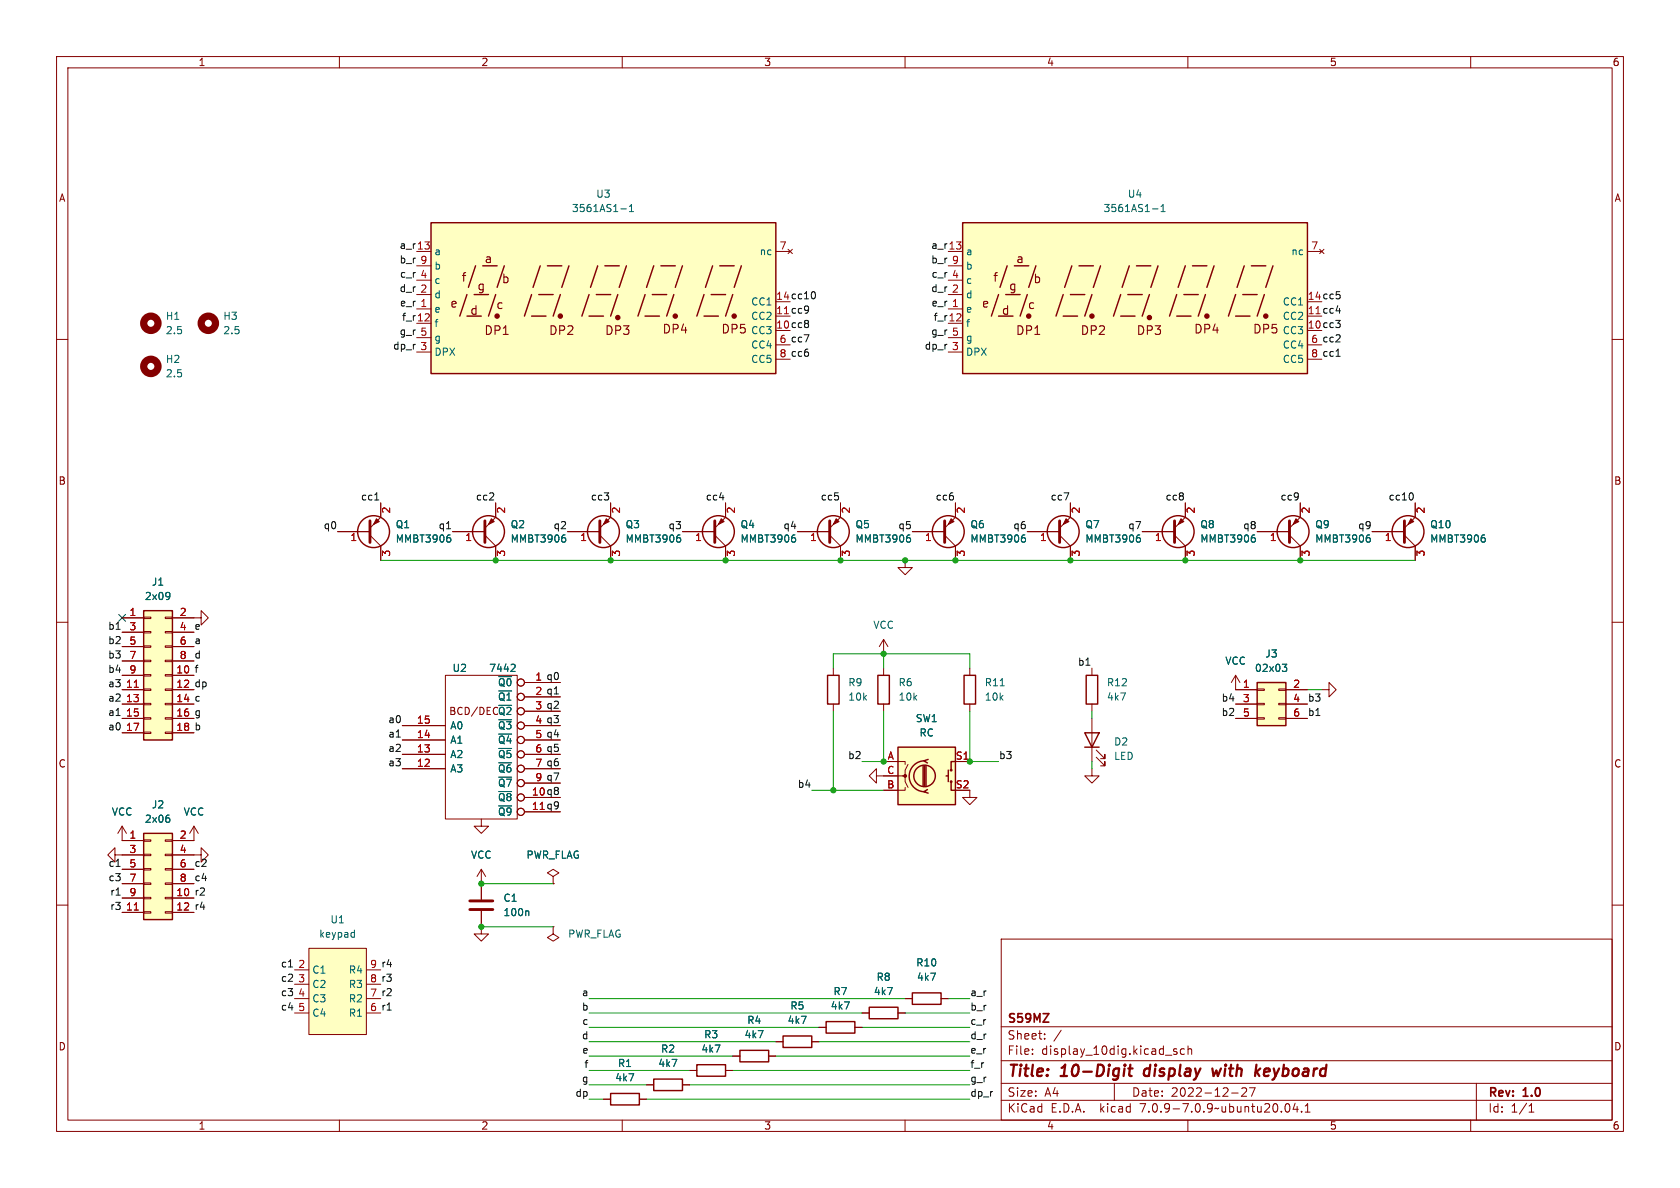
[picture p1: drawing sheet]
<svg xmlns="http://www.w3.org/2000/svg" width="297mm" height="210mm" viewBox="0 0 297 210" stroke-linecap="round" stroke-linejoin="round" font-family="sans-serif">
<g fill="none" stroke="#840000" stroke-width=".18">
<path d="M10 10h277v190h-277zM12 12h273v186h-273zM60 10v2M110 10v2M160 10v2M210 10v2M260 10v2M10 60h2M73.7 54.6h2.5M73.7 57.2h2.5M73.7 44.5h2.5M73.7 52.1h2.5"/>
<path d="M73.7 49.5h2.5M73.7 59.7h2.5M73.7 47h2.5M137.2 44.5h2.5M139.3 44.1l.8 .7M140.1 44.1l-.8 .7M167.6 54.6h2.6M167.6 57.2h2.6M167.6 44.5h2.6M167.6 52.1h2.6M167.6 49.5h2.6M167.6 59.7h2.6"/>
<path d="M167.6 47h2.6M231.1 44.5h2.6M233.3 44.1l.8 .7M234.1 44.1l-.8 .7M285 60h2M73.7 62.2h2.5M137.2 61h2.5M137.2 63.5h2.5M167.6 62.2h2.6M231.1 61h2.6M231.1 63.5h2.6M59.7 94h5.7"/>
<path d="M65.4 94.6l1.9 1.9v2.6M67.3 88.9v2.5l-1.9 1.9M80 94h5.7M85.7 94.6l1.9 1.9v2.6M87.6 88.9v2.5l-1.9 1.9M100.3 94h5.7M106 94.6l1.9 1.9v2.6M107.9 88.9v2.5l-1.9 1.9M120.6 94h5.8M126.4 94.6l1.9 1.9v2.6M128.3 88.9v2.5l-1.9 1.9M141 94h5.7"/>
<path d="M146.7 94.6l1.9 1.9v2.6M148.6 88.9v2.5l-1.9 1.9M160 99.1v1.2h1.3l-1.3 1.3-1.3-1.3h1.3M161.3 94h5.7M167 94.6l1.9 1.9v2.6M168.9 88.9v2.5l-1.9 1.9M181.6 94h5.7M187.3 94.6l1.9 1.9v2.6M189.2 88.9v2.5l-1.9 1.9M201.9 94h5.7M207.6 94.6l1.9 1.9v2.6M209.5 88.9v2.5l-1.9 1.9"/>
<path d="M222.2 94h5.8M228 94.6l1.9 1.9v2.6M229.9 88.9v2.5l-1.9 1.9M242.6 94h5.7M248.3 94.6l1.9 1.9v2.6M250.2 88.9v2.5l-1.9 1.9M10 110h2M21.6 109.2h3.8M21.6 119.4h3.8M21.6 111.8h3.8M21.6 114.3h3.8M21.6 116.8h3.8"/>
<path d="M25.4 119.3h1.3v.2h-1.3zM25.4 116.7h1.3v.3h-1.3zM25.4 114.2h1.3v.2h-1.3zM25.4 111.6h1.3v.3h-1.3zM25.4 109.1h1.3v.2h-1.3zM29.2 119.3h1.3v.2h-1.3zM29.2 116.7h1.3v.3h-1.3zM29.2 114.2h1.3v.2h-1.3zM29.2 111.6h1.3v.3h-1.3zM29.2 109.1h1.3v.2h-1.3zM30.5 109.2h5.1v-1.2l1.2 1.2-1.2 1.3v-1.3M30.5 119.4h3.8"/>
<path d="M30.5 111.8h3.8M30.5 114.3h3.8M30.5 116.8h3.8M78.7 119.4h12.7v25.4h-12.7zM147.3 118.1v1.3M156.2 113v2.6M156.2 118.1v1.3M156.2 113l-.8 1.3M156.2 113l.8 1.3M171.4 118.1v1.3M193 118.1v1.3M218.4 119.4v2.5h3.8"/>
<path d="M218.4 119.4l-.7 1.3M218.4 119.4l.8 1.3M285 110h2M21.6 121.9h3.8M21.6 124.5h3.8M21.6 127h3.8M21.6 129.5h3.8M25.4 129.4h1.3v.3h-1.3zM25.4 126.9h1.3v.2h-1.3zM25.4 124.3h1.3v.3h-1.3zM25.4 121.8h1.3v.2h-1.3zM29.2 129.4h1.3v.3h-1.3z"/>
<path d="M29.2 126.9h1.3v.2h-1.3zM29.2 124.3h1.3v.3h-1.3zM29.2 121.8h1.3v.2h-1.3zM30.5 121.9h3.8M30.5 124.5h3.8M30.5 127h3.8M30.5 129.5h3.8M71.1 135.9h7.6M71.1 133.4h7.6M71.1 130.8h7.6M71.1 128.3h7.6M92.7 120.7h6.4"/>
<path d="M92.7 135.9h6.4M92.7 133.4h6.4M92.7 130.8h6.4M92.7 128.3h6.4M92.7 123.2h6.4M92.7 125.7h6.4M92.7 138.4h6.4M147.3 124.5v1.2M154.9 137.2v-1.3l-1.2 1.3 1.2 1.2v-1.2h5.1v1l.5 1M156.2 134.6h3.8v.5M156.2 124.5v1.2M160 139.2v.5h-3.8"/>
<path d="M160.5 135.1l-.5 1v1.1h-.5M168.9 134.6h2.5M171.4 139.7v1.3h1.3l-1.3 1.2-1.2-1.2h1.2M171.4 124.5v1.2M193 135.9v1.3h1.3l-1.3 1.2-1.2-1.2h1.2M193 124.5v1.2M193 127v7.6M193.8 133.9l1.5 1.5v-.8v.8h-.7M193.8 132.6l1.5 1.5v-.7v.7h-.7M218.4 124.5h3.8M218.4 127h3.8M222.2 126.9h1.3v.2h-1.3z"/>
<path d="M222.2 124.3h1.3v.3h-1.3zM222.2 121.8h1.3v.2h-1.3zM226.1 126.9h1.2v.2h-1.2zM226.1 124.3h1.2v.3h-1.2zM226.1 121.8h1.2v.2h-1.2zM227.3 121.9h3.8M227.3 124.5h3.8M227.3 127h3.8M233.7 121.9h1.2v-1.2l1.3 1.2-1.3 1.3v-1.3M10 160h2M20.3 151.1v1.3l-1.3-1.3 1.3-1.2v1.2h5.1M21.6 146.1v2.5h3.8"/>
<path d="M21.6 158.8h3.8M21.6 153.7h3.8M21.6 156.2h3.8M21.6 146.1l-.8 1.2M21.6 146.1l.8 1.2M25.4 158.6h1.3v.3h-1.3zM25.4 156.1h1.3v.2h-1.3zM25.4 153.5h1.3v.3h-1.3zM25.4 151h1.3v.3h-1.3zM25.4 148.5h1.3v.2h-1.3zM29.2 158.6h1.3v.3h-1.3zM29.2 156.1h1.3v.2h-1.3z"/>
<path d="M29.2 153.5h1.3v.3h-1.3zM29.2 151h1.3v.3h-1.3zM29.2 148.5h1.3v.2h-1.3zM30.5 151.1h5.1v-1.2l1.2 1.2-1.2 1.3v-1.3M30.5 158.8h3.8M30.5 153.7h3.8M30.5 156.2h3.8M34.3 146.1v2.5h-3.8M34.3 146.1l-.8 1.2M34.3 146.1l.8 1.2M85.1 144.8v1.3h1.3l-1.3 1.2-1.3-1.2h1.3M85.1 153.7v5.3"/>
<path d="M85.1 153.7l-.8 1.2M85.1 153.7l.8 1.2M92.7 141h6.4M92.7 143.5h6.4M97.8 154.9l1-.6-1-.6-1 .6 1 .6v1.3M97.8 156.2h.1M285 160h2M21.6 161.3h3.8M25.4 161.2h1.3v.2h-1.3zM29.2 161.2h1.3v.2h-1.3zM30.5 161.3h3.8M52.1 176.5h2.5"/>
<path d="M52.1 179.1h2.5M52.1 171.5h2.5M52.1 174h2.5M54.6 167.6h10.2v15.3h-10.2zM64.8 176.5h2.5M64.8 179.1h2.5M64.8 171.5h2.5M64.8 174h2.5M85.1 161v4.1h1.3l-1.3 1.3-1.3-1.3h1.3M97.8 163.8v1.3l1 .6-1 .7-1-.7 1-.6M97.8 163.8h.1M152.4 179.1h1.3"/>
<path d="M158.7 179.1h1.3M160 176.5h1.3M166.4 176.5h1.2M177 166h108v32h-108zM60 198v2M106.7 194.3h1.2M110 198v2M113 194.3h1.3M114.3 191.8h1.3M120.6 191.8h1.3M121.9 189.2h1.3M128.3 189.2h1.2"/>
<path d="M129.5 186.7h1.3M135.9 186.7h1.3M137.2 184.2h1.2M143.5 184.2h1.3M144.8 181.6h1.2M151.1 181.6h1.3M160 198v2M177 194.5h108M177 191.5h108M177 187.5h108M177 181.5h108M182.5 186.3v.1"/>
<path d="M182.5 185.5v.1M184.7 183.6v.1M184.7 182.8v.1M187.6 182.1l-1.3 2M197 191.5v3M208 185.5l-.3-.1-.2 .2v.2l.5 .2v.3h-.5M209.4 185.5l-.4-.1-.3 .3v.4l.1 .2h.6M210 198v2M210 185.5l.2-.1 .4 .1 .1 .9M210 184.9v1.5M217.7 193.2h1.2M219.5 192.4l.6-.1 .2 .1 .1 .3-.9 1.1h.9"/>
<path d="M220.9 192.3h1l-.7 1.5M227.3 195.2l.2-.1a.81 .81 0 0 1 .6 .6 .81 .81 0 0 1-.3 .8l-.1 .1a.81 .81 0 0 1-.4-1.4zM229 195l-.4 1.1h.9M229.3 195.6v1M230.1 196.5v.1M230.7 196.6h.9M230.7 195.5l.5-.4v1.5M260 198v2M261 191.5v6.5M270.3 196.6h.9M270.3 195.5l.4-.4v1.5"/>
</g>
<path d="M199.5 188.9h.7M199.8 188.2l-.2 1.7 .1 .2 .4 .1M202.4 189.1l-.2 .7 .3 .4M214.3 188.9l.2 1.3 .5-.9 .3 .9 .5-1.3M222.2 189.4l.4 .8M222.8 188.9l-.9 .7M223.6 189l-.2 .9 .3 .3M224.5 189.4l-1 .1" fill="none" stroke="#840000" stroke-width=".4"/>
<g fill="none" stroke="#840000" stroke-width=".25">
<path d="M76.2 39.4h61v26.6h-61zM170.2 39.4h60.9v26.6h-60.9zM82.5 55.9h2.6M82.5 52.1l-1.2 3.8M83.8 52.1h2.6M84.1 47l-1.3 3.8M85.3 47h2.6M87.6 52.1l-1.2 3.8M89.2 47l-1.3 3.8M94 55.9h2.5M94 52.1l-1.3 3.8M95.2 52.1h2.6"/>
<path d="M95.5 47l-1.3 3.8M96.8 47h2.5M99.1 52.1l-1.3 3.8M100.6 47l-1.3 3.8M104.1 55.9h2.6M104.1 52.1l-1.2 3.8M105.4 52.1h2.5M105.7 47l-1.3 3.8M106.9 47h2.6M109.2 52.1l-1.3 3.8M110.7 47l-1.2 3.8M114 55.9h2.6"/>
<path d="M114 52.1l-1.2 3.8M115.3 52.1h2.6M115.6 47l-1.3 3.8M116.8 47h2.6M119.1 52.1l-1.2 3.8M120.6 47l-1.2 3.8M124.5 55.9h2.5M124.5 52.1l-1.3 3.8M125.7 52.1h2.6M126 47l-1.3 3.8M127.3 47h2.5M129.5 52.1l-1.2 3.8"/>
<path d="M131.1 47l-1.3 3.8M176.5 52.1l-1.2 3.8M176.5 55.9h2.6M177.8 52.1h2.5M178.1 47l-1.3 3.8M179.3 47h2.6M181.6 52.1l-1.3 3.8M183.1 47l-1.2 3.8M188 55.9h2.5M188 52.1l-1.3 3.8M189.2 52.1h2.6M189.5 47l-1.3 3.8"/>
<path d="M190.8 47h2.5M193 52.1l-1.2 3.8M194.6 47l-1.3 3.8M198.1 55.9h2.6M198.1 52.1l-1.3 3.8M199.4 52.1h2.5M199.6 47l-1.2 3.8M200.9 47h2.6M203.2 52.1l-1.3 3.8M204.7 47l-1.2 3.8M208 55.9h2.6M208 52.1l-1.2 3.8"/>
<path d="M209.3 52.1h2.5M209.5 47l-1.2 3.8M210.8 47h2.6M213.1 52.1l-1.3 3.8M214.6 47l-1.2 3.8M218.4 55.9h2.6M218.4 52.1l-1.2 3.8M219.7 52.1h2.5M220 47l-1.3 3.8M221.2 47h2.6M223.5 52.1l-1.3 3.8M225 47l-1.2 3.8"/>
<path d="M25.4 108h5.1v22.8h-5.1zM146.3 119.4h2v5.1h-2zM155.2 119.4h2v5.1h-2zM170.4 119.4h2.1v5.1h-2.1zM192 119.4h2.1v5.1h-2.1zM158.7 132.1h10.2v10.1h-10.2zM163.2 135.4v3.5M163.4 134.5a2.73 2.73 0 0 0-2.7 2.7 2.73 2.73 0 0 0 2.7 2.8M163.4 135.4v3.5M163.7 135.4v3.5M164 139.6l-.7 .4 .8 .2M164.1 134.2l-.8 .3 .7 .4"/>
<path d="M167.3 137.2h.3M167.6 136.1v2.1M168.1 138.2v1.5h.8M168.9 134.6h-.8v1.5M191.8 129.5h2.5l-1.3 2.6zM191.8 132.1h2.5M222.2 120.7h5.1v7.6h-5.1zM25.4 147.3h5.1v15.3h-5.1zM153.7 178.1h5v2h-5zM161.3 175.5h5.1v2h-5.1zM107.9 193.3h5.1v2h-5.1zM115.6 190.8h5v2h-5z"/>
<path d="M123.2 188.2h5.1v2h-5.1zM130.8 185.7h5.1v2h-5.1zM138.4 183.1h5.1v2.1h-5.1zM146 180.6h5.1v2h-5.1z"/>
<circle cx="66" cy="94" r="2.82"/>
<circle cx="86.4" cy="94" r="2.82"/>
<circle cx="106.7" cy="94" r="2.82"/>
<circle cx="127" cy="94" r="2.82"/>
<circle cx="147.3" cy="94" r="2.82"/>
<circle cx="167.6" cy="94" r="2.82"/>
<circle cx="188" cy="94" r="2.82"/>
<circle cx="208.3" cy="94" r="2.82"/>
<circle cx="228.6" cy="94" r="2.82"/>
<circle cx="248.9" cy="94" r="2.82"/>
<circle cx="163.4" cy="137.2" r="1.9"/>
<circle cx="168.1" cy="136.1" r=".13"/>
<circle cx="168.1" cy="138.2" r=".13"/>
</g>
<path d="M65.4 92.1v3.8M85.7 92.1v3.8M106 92.1v3.8M126.4 92.1v3.8M146.7 92.1v3.8M167 92.1v3.8M187.3 92.1v3.8M207.6 92.1v3.8M228 92.1v3.8M248.3 92.1v3.8M83.1 159.3h4M83.1 160.8h4" fill="none" stroke="#840000" stroke-width=".51"/>
<g fill="#840000" stroke="#840000" stroke-width=".18">
<path d="M86.9 91.7l.5 .5-1 .5z"/>
<path d="M168.1 91.7l.6 .5-1.1 .5z"/>
<path d="M147.8 91.7l.5 .5-1 .5z"/>
<path d="M208.8 91.7l.5 .5-1 .5z"/>
<path d="M229.1 91.7l.5 .5-1 .5z"/>
<path d="M249.4 91.7l.5 .5-1 .5z"/>
<path d="M66.5 91.7l.6 .5-1.1 .5z"/>
<path d="M188.5 91.7l.5 .5-1 .5z"/>
<path d="M127.5 91.7l.5 .5-1 .5z"/>
<path d="M107.2 91.7l.5 .5-1 .5z"/>
<circle cx="160" cy="137.2" r=".25"/>
</g>
<g fill="none" stroke="#006464" stroke-width=".18">
<path d="M109.8 36.9h.9M111.3 37.4h.7M111.3 36.5l.3-.4v1.3M203.7 36.9h1M205.3 37.4h.7M205.3 36.5l.3-.4v1.3M79.5 95l.2 .3v.3l-.2 .2M99.8 95l.2 .3v.3l-.2 .2M120.1 95l.2 .3v.3l-.2 .2M140.4 95l.3 .3v.3l-.3 .2M160.7 95l.3 .3v.3l-.3 .2M181.1 95l.2 .3v.3l-.2 .2"/>
<path d="M201.4 95l.2 .3v.3l-.2 .2M221.7 95l.2 .3v.3l-.2 .2M242 95l.3 .3v.3l-.3 .2M262.2 94.6h.3M262.3 95l.3 .3v.3l-.3 .2M29.8 104.7l.2 .1a1.07 1.07 0 0 1-.2 1.1M30 105.3l-.2 .2M90.8 117.4l.3 .3-.1 .3-.7 .7h.8M226.7 117.4h.8l-.4 .5 .3 .1 .1 .4-.3 .3h-.3M176.8 121.2h.7M29.7 144.1h.2M29.8 144.6l.2 .2v.3l-.2 .3"/>
<path d="M62.5 164.8l.2 .1M62.7 164.4v1.3M62.7 165.6l-.2 .1M93.3 161l.2 .2v.7"/>
</g>
<g fill="#ffffc2" stroke="#ffffc2" stroke-width=".18">
<path d="M170.2 39.4h60.9v26.6h-60.9z"/>
<path d="M25.4 108h5.1v22.8h-5.1z"/>
<path d="M25.4 147.3h5.1v15.3h-5.1z"/>
<path d="M158.7 132.1h10.2v10.1h-10.2z"/>
<path d="M76.2 39.4h61v26.6h-61z"/>
<path d="M54.6 167.6h10.2v15.3h-10.2z"/>
<path d="M222.2 120.7h5.1v7.6h-5.1z"/>
</g>
<g fill="#840000" stroke="#840000" stroke-width=".25">
<circle cx="181.9" cy="55.9" r=".36"/>
<circle cx="193" cy="55.9" r=".36"/>
<circle cx="203.2" cy="56.1" r=".36"/>
<circle cx="213.4" cy="55.9" r=".36"/>
<circle cx="223.8" cy="55.9" r=".36"/>
<circle cx="87.9" cy="55.9" r=".36"/>
<circle cx="99.1" cy="55.9" r=".36"/>
<circle cx="109.2" cy="56.1" r=".36"/>
<circle cx="119.4" cy="55.9" r=".36"/>
<circle cx="129.8" cy="55.9" r=".36"/>
</g>
<path d="M23.7 121.5h.8M23.7 160.9h.8" fill="none" stroke="#a90000" stroke-width=".18"/>
<g fill="none" stroke="#840000" stroke-width="1.3">
<circle cx="26.7" cy="57.1" r="1.27"/>
<circle cx="36.8" cy="57.1" r="1.27"/>
<circle cx="26.7" cy="64.8" r="1.27"/>
</g>
<path d="M144 51.6l.2 .4-.2 .8M236.2 63h.7M66.2 88.4h.8M249.7 87.2l.1 .4-.1 .7M20.5 153.2h.7M20.5 158.2h.7M51 170.9h.7M68.4 178.6h.8" fill="none" stroke="#0f0f0f" stroke-width=".18"/>
<g fill="none" stroke="#009600" stroke-width=".18">
<path d="M67.3 99.1h182.9M147.3 118.1v-2.5h24.1v2.5M156.2 115.6v2.5M143.5 139.7h12.7M147.3 125.7v14M156.2 125.7v8.9h-3.8M171.4 125.7v8.9h5.1M193 125.7v1.3M193 134.6v1.3M231.1 121.9h2.6M85.1 156.2h12.7M85.1 163.8h12.7"/>
<path d="M104.1 179.1h48.3M104.1 176.5h55.9M160 179.1h11.4M167.6 176.5h3.8M104.1 189.2h17.8M104.1 191.8h10.2M104.1 181.6h40.7M104.1 194.3h2.6M104.1 186.7h25.4M104.1 184.2h33.1M114.3 194.3h57.1M121.9 191.8h49.5"/>
<path d="M129.5 189.2h41.9M137.2 186.7h34.2M144.8 184.2h26.6M152.4 181.6h19"/>
</g>
<path d="M21 108.6l1.2 1.2M22.2 108.6l-1.2 1.2" fill="none" stroke="#000084" stroke-width=".18"/>
<g fill="#009600" stroke="#009600" stroke-width=".18">
<circle cx="85.1" cy="156.2" r=".46"/>
<circle cx="85.1" cy="163.8" r=".46"/>
<circle cx="148.6" cy="99.1" r=".46"/>
<circle cx="128.3" cy="99.1" r=".46"/>
<circle cx="160" cy="99.1" r=".46"/>
<circle cx="156.2" cy="115.6" r=".46"/>
<circle cx="168.9" cy="99.1" r=".46"/>
<circle cx="189.2" cy="99.1" r=".46"/>
<circle cx="147.3" cy="139.7" r=".46"/>
<circle cx="156.2" cy="134.6" r=".46"/>
<circle cx="171.4" cy="134.6" r=".46"/>
<circle cx="107.9" cy="99.1" r=".46"/>
<circle cx="87.6" cy="99.1" r=".46"/>
<circle cx="209.5" cy="99.1" r=".46"/>
<circle cx="229.9" cy="99.1" r=".46"/>
</g>
<g font-size="2.8" fill="#840000">
<text x="178" y="190.9">Title:</text>
<text x="187.7" y="190.9">10-Digit</text>
<text x="203.1" y="190.9">display</text>
<text x="216" y="190.9">with</text>
<text x="224.3" y="190.9">keyboard</text>
</g>
<g font-size="2.1" fill="#840000">
<text x="85.5" y="46.8">a</text>
<text x="179.5" y="46.8">a</text>
<text x="81.5" y="50.1">f</text>
<text x="84.3" y="51.6">g</text>
<text x="88.6" y="50.3">b</text>
<text x="175.5" y="50.1">f</text>
<text x="178.2" y="51.6">g</text>
<text x="182.6" y="50.3">b</text>
<text x="79.5" y="54.6">e</text>
<text x="83" y="55.9">d</text>
<text x="85.5" y="59.5">DP1</text>
<text x="87.6" y="54.9">c</text>
<text x="96.9" y="59.5">DP2</text>
<text x="106.8" y="59.5">DP3</text>
<text x="117" y="59.2">DP4</text>
<text x="127.4" y="59.2">DP5</text>
<text x="173.5" y="54.6">e</text>
<text x="177" y="55.9">d</text>
<text x="179.5" y="59.5">DP1</text>
<text x="181.6" y="54.9">c</text>
<text x="190.9" y="59.5">DP2</text>
<text x="200.8" y="59.5">DP3</text>
<text x="211" y="59.2">DP4</text>
<text x="221.4" y="59.2">DP5</text>
<text x="178" y="184">Sheet:</text>
<text x="178" y="181.2">S59MZ</text>
<text x="178" y="186.7">File:</text>
<text x="184.1" y="186.7">display_10dig.kicad_sch</text>
<text x="178" y="196.9">KiCad</text>
<text x="178" y="194.1">Size:</text>
<text x="184.7" y="194.1">A4</text>
<text x="185.7" y="196.9">E.D.A.</text>
<text x="194.6" y="196.9">kicad</text>
<text x="200" y="194.1">Date:</text>
<text x="201.8" y="196.9">7.0.9-7.0.9~ubuntu20.04.1</text>
<text x="207" y="194.1">2022-12-27</text>
<text x="263" y="194.3">Rev:</text>
<text x="263" y="196.9">Id:</text>
<text x="267.1" y="196.9">1/1</text>
<text x="269.4" y="194.3">1.0</text>
</g>
<g font-size="1.8" fill="#840000">
<text x="35" y="11.9">1</text>
<text x="85" y="11.9">2</text>
<text x="135" y="11.9">3</text>
<text x="185" y="11.9">4</text>
<text x="235" y="11.9">5</text>
<text x="285" y="11.9">6</text>
<text x="10.3" y="35.9">A</text>
<text x="285.3" y="35.9">A</text>
<text x="10.3" y="85.9">B</text>
<text x="285.3" y="85.9">B</text>
<text x="79.3" y="126.6">BCD/DEC ~{Q2}</text>
<text x="10.3" y="135.9">C</text>
<text x="285.3" y="135.9">C</text>
<text x="10.3" y="185.9">D</text>
<text x="285.3" y="185.9">D</text>
<text x="35" y="199.9">1</text>
<text x="85" y="199.9">2</text>
<text x="135" y="199.9">3</text>
<text x="185" y="199.9">4</text>
<text x="235" y="199.9">5</text>
<text x="285" y="199.9">6</text>
</g>
<g font-size="1.8" fill="#006464">
<text x="105.3" y="35.2">U3</text>
<text x="199.3" y="35.2">U4</text>
<text x="101" y="37.7">3561AS1-1</text>
<text x="195" y="37.7">3561AS1-1</text>
<text x="76.7" y="45.3">a</text>
<text x="76.7" y="47.9">b</text>
<text x="134.2" y="45.3">nc</text>
<text x="170.7" y="45.3">a</text>
<text x="170.7" y="47.9">b</text>
<text x="228.2" y="45.3">nc</text>
<text x="76.7" y="52.9">d</text>
<text x="76.7" y="50.4">c</text>
<text x="170.7" y="52.9">d</text>
<text x="170.7" y="50.4">c</text>
<text x="29.2" y="56.7">H1</text>
<text x="29.2" y="59.3">2.5</text>
<text x="39.4" y="56.7">H3</text>
<text x="39.4" y="59.3">2.5</text>
<text x="76.7" y="55.5">e</text>
<text x="76.7" y="58">f</text>
<text x="132.7" y="59.3">CC3</text>
<text x="132.7" y="56.7">CC2</text>
<text x="132.7" y="54.2">CC1</text>
<text x="170.7" y="55.5">e</text>
<text x="170.7" y="58">f</text>
<text x="226.7" y="59.3">CC3</text>
<text x="226.7" y="56.7">CC2</text>
<text x="226.7" y="54.2">CC1</text>
<text x="29.2" y="64.4">H2</text>
<text x="76.7" y="63.1">DPX</text>
<text x="76.7" y="60.6">g</text>
<text x="132.7" y="61.8">CC4</text>
<text x="132.7" y="64.4">CC5</text>
<text x="170.7" y="63.1">DPX</text>
<text x="170.7" y="60.6">g</text>
<text x="226.7" y="61.8">CC4</text>
<text x="226.7" y="64.4">CC5</text>
<text x="29.2" y="66.9">2.5</text>
<text x="69.9" y="93.6">Q1</text>
<text x="77.4" y="93.6">q1</text>
<text x="90.2" y="93.6">Q2</text>
<text x="97.8" y="93.6">q2</text>
<text x="110.5" y="93.6">Q3</text>
<text x="118.1" y="93.6">q3</text>
<text x="130.8" y="93.6">Q4</text>
<text x="138.4" y="93.6">q4</text>
<text x="151.1" y="93.6">Q5</text>
<text x="158.7" y="93.6">q5</text>
<text x="171.5" y="93.6">Q6</text>
<text x="179" y="93.6">q6</text>
<text x="191.8" y="93.6">Q7</text>
<text x="199.4" y="93.6">q7</text>
<text x="212.1" y="93.6">Q8</text>
<text x="219.7" y="93.6">q8</text>
<text x="232.4" y="93.6">Q9</text>
<text x="240" y="93.6">q9</text>
<text x="252.7" y="93.6">Q10</text>
<text x="69.9" y="96.1">MMBT3906</text>
<text x="90.2" y="96.1">MMBT3906</text>
<text x="110.5" y="96.1">MMBT3906</text>
<text x="130.8" y="96.1">MMBT3906</text>
<text x="151.1" y="96.1">MMBT3906</text>
<text x="171.5" y="96.1">MMBT3906</text>
<text x="191.8" y="96.1">MMBT3906</text>
<text x="212.1" y="96.1">MMBT3906</text>
<text x="232.4" y="96.1">MMBT3906</text>
<text x="252.7" y="96.1">MMBT3906</text>
<text x="25.5" y="106.3">2x09</text>
<text x="26.7" y="103.7">J1</text>
<text x="154.3" y="111.4">VCC</text>
<text x="79.9" y="119">U2</text>
<text x="86.4" y="119">7442</text>
<text x="216.5" y="117.7">VCC</text>
<text x="221.8" y="119">02x03</text>
<text x="223.6" y="116.4">J3</text>
<text x="87.9" y="121.5">~{Q0}</text>
<text x="87.9" y="124.1">~{Q1}</text>
<text x="149.9" y="121.5">R9</text>
<text x="149.9" y="124.1">10k</text>
<text x="158.8" y="121.5">R6</text>
<text x="158.8" y="124.1">10k</text>
<text x="174" y="124.1">10k</text>
<text x="174" y="121.5">R11</text>
<text x="195.6" y="124.1">4k7</text>
<text x="195.6" y="121.5">R12</text>
<text x="79.5" y="131.7">A1</text>
<text x="79.5" y="129.1">A0</text>
<text x="87.9" y="129.1">~{Q3}</text>
<text x="87.9" y="131.7">~{Q4}</text>
<text x="87.9" y="126.6">~{Q2}</text>
<text x="161.8" y="127.9">SW1</text>
<text x="162.5" y="130.4">RC</text>
<text x="196.9" y="132">D2</text>
<text x="79.5" y="136.8">A3</text>
<text x="79.5" y="134.2">A2</text>
<text x="87.9" y="134.2">~{Q5}</text>
<text x="87.9" y="136.8">~{Q6}</text>
<text x="196.9" y="134.5">LED</text>
<text x="26.7" y="143.1">J2</text>
<text x="87.9" y="141.8">~{Q8}</text>
<text x="87.9" y="139.3">~{Q7}</text>
<text x="19.7" y="144.4">VCC</text>
<text x="25.5" y="145.6">2x06</text>
<text x="32.4" y="144.4">VCC</text>
<text x="87.9" y="144.4">~{Q9}</text>
<text x="83.2" y="152">VCC</text>
<text x="93" y="152">PWR_FLAG</text>
<text x="88.9" y="159.6">C1</text>
<text x="56.3" y="166">keypad</text>
<text x="58.3" y="163.4">U1</text>
<text x="88.9" y="162.2">100n</text>
<text x="100.3" y="166">PWR_FLAG</text>
<text x="55.1" y="172.3">C1</text>
<text x="61.6" y="172.3">R4</text>
<text x="154.9" y="173.6">R8</text>
<text x="161.9" y="171">R10</text>
<text x="162" y="173.6">4k7</text>
<text x="55.1" y="174.9">C2</text>
<text x="55.1" y="177.4">C3</text>
<text x="55.1" y="179.9">C4</text>
<text x="61.6" y="179.9">R1</text>
<text x="61.6" y="177.4">R2</text>
<text x="61.6" y="174.9">R3</text>
<text x="139.6" y="178.7">R5</text>
<text x="146.8" y="178.7">4k7</text>
<text x="147.2" y="176.1">R7</text>
<text x="154.4" y="176.1">4k7</text>
<text x="124.4" y="183.7">R3</text>
<text x="131.5" y="183.7">4k7</text>
<text x="132" y="181.2">R4</text>
<text x="139.1" y="181.2">4k7</text>
<text x="108.7" y="191.4">4k7</text>
<text x="109.1" y="188.8">R1</text>
<text x="116.3" y="188.8">4k7</text>
<text x="116.8" y="186.3">R2</text>
<text x="123.9" y="186.3">4k7</text>
</g>
<g font-size="1.8" fill="#0f0f0f">
<text x="70.6" y="44.1">a_r 13</text>
<text x="70.6" y="46.6">b_r 9</text>
<text x="164.5" y="44.1">a_r 13</text>
<text x="164.5" y="46.6">b_r 9</text>
<text x="70.6" y="51.7">d_r 2</text>
<text x="70.6" y="49.2">c_r 4</text>
<text x="137.1" y="53.1">14 cc10</text>
<text x="164.5" y="51.7">d_r 2</text>
<text x="164.6" y="49.2">c_r 4</text>
<text x="231.1" y="53.1">14 cc5</text>
<text x="70.6" y="59.3">g_r 5</text>
<text x="70.6" y="54.3">e_r 1</text>
<text x="71" y="56.8">f_r 12</text>
<text x="137.1" y="58.2">10 cc8</text>
<text x="137.1" y="55.6">11 cc9</text>
<text x="164.5" y="59.3">g_r 5</text>
<text x="164.6" y="54.3">e_r 1</text>
<text x="165" y="56.8">f_r 12</text>
<text x="231.1" y="58.2">10 cc3</text>
<text x="231.1" y="55.6">11 cc4</text>
<text x="69.4" y="61.9">dp_r</text>
<text x="137.7" y="60.7">6 cc7</text>
<text x="137.7" y="63.2">8 cc6</text>
<text x="163.4" y="61.9">dp_r</text>
<text x="231.7" y="60.7">6 cc2</text>
<text x="231.7" y="63.2">8 cc1</text>
<text x="63.7" y="88.6">cc1</text>
<text x="84" y="88.6">cc2</text>
<text x="104.4" y="88.6">cc3</text>
<text x="124.7" y="88.6">cc4</text>
<text x="145" y="88.6">cc5</text>
<text x="165.3" y="88.6">cc6</text>
<text x="185.6" y="88.6">cc7</text>
<text x="206" y="88.6">cc8</text>
<text x="226.3" y="88.6">cc9</text>
<text x="245.4" y="88.6">cc10</text>
<text x="57.1" y="93.6">q0</text>
<text x="19" y="114">b2</text>
<text x="19" y="111.4">b1</text>
<text x="34.3" y="114">a</text>
<text x="34.3" y="111.4">e</text>
<text x="19" y="119">b4</text>
<text x="19" y="116.5">b3</text>
<text x="34.3" y="116.5">d</text>
<text x="34.3" y="119">f</text>
<text x="190.5" y="117.8">b1</text>
<text x="19" y="121.6">a3</text>
<text x="19" y="124.1">a2</text>
<text x="34.3" y="124.1">c</text>
<text x="34.3" y="121.6">dp</text>
<text x="94.5" y="120.4">1 q0</text>
<text x="94.5" y="122.9">2 q1</text>
<text x="94.5" y="125.5">3 q2</text>
<text x="215.9" y="124.1">b4</text>
<text x="231.1" y="124.1">b3</text>
<text x="19" y="126.7">a1</text>
<text x="19" y="129.2">a0</text>
<text x="34.3" y="126.7">g</text>
<text x="34.3" y="129.2">b</text>
<text x="68.6" y="127.9">a0</text>
<text x="68.6" y="130.5">a1</text>
<text x="94.5" y="128">4 q3</text>
<text x="94.5" y="130.6">5 q4</text>
<text x="215.9" y="126.7">b2</text>
<text x="231.1" y="126.7">b1</text>
<text x="68.6" y="133">a2</text>
<text x="68.6" y="135.5">a3</text>
<text x="94.5" y="133.1">6 q5</text>
<text x="94.5" y="135.6">7 q6</text>
<text x="149.8" y="134.3">b2</text>
<text x="176.5" y="134.3">b3</text>
<text x="93.9" y="140.7">10 q8</text>
<text x="94.5" y="138.2">9 q7</text>
<text x="140.9" y="139.4">b4</text>
<text x="19.1" y="153.3">c1</text>
<text x="19.1" y="155.9">c3</text>
<text x="34.3" y="153.3">c2</text>
<text x="34.3" y="155.9">c4</text>
<text x="19.4" y="160.9">r3</text>
<text x="19.4" y="158.4">r1</text>
<text x="34.3" y="160.9">r4</text>
<text x="34.3" y="158.4">r2</text>
<text x="49.6" y="173.6">c2</text>
<text x="49.6" y="171.1">c1</text>
<text x="65.3" y="173.7">8 r3</text>
<text x="65.3" y="171.2">9 r4</text>
<text x="49.6" y="176.2">c3</text>
<text x="49.6" y="178.7">c4</text>
<text x="65.3" y="178.8">6 r1</text>
<text x="65.3" y="176.3">7 r2</text>
<text x="102.8" y="178.7">b</text>
<text x="102.8" y="176.2">a</text>
<text x="171.4" y="176.2">a_r</text>
<text x="171.4" y="178.7">b_r</text>
<text x="102.8" y="183.8">d</text>
<text x="102.8" y="181.3">c</text>
<text x="171.4" y="183.8">d_r</text>
<text x="171.4" y="181.3">c_r</text>
<text x="102.8" y="191.4">g</text>
<text x="102.8" y="186.3">e</text>
<text x="103.2" y="188.9">f</text>
<text x="171.4" y="191.4">g_r</text>
<text x="171.4" y="188.9">f_r</text>
<text x="171.4" y="186.3">e_r</text>
<text x="101.6" y="194">dp</text>
<text x="171.4" y="194">dp_r</text>
</g>
<g font-size="1.8" fill="#a90000">
<text x="137.7" y="44.2">7</text>
<text x="231.7" y="44.2">7</text>
<text x="74.2" y="62">3</text>
<text x="168.2" y="62">3</text>
<text x="61.8" y="96">1</text>
<text x="69.3" y="90.9" transform="rotate(-90 69.3 90.9)">2</text>
<text x="82.2" y="96">1</text>
<text x="89.6" y="90.9" transform="rotate(-90 89.6 90.9)">2</text>
<text x="102.5" y="96">1</text>
<text x="109.9" y="90.9" transform="rotate(-90 109.9 90.9)">2</text>
<text x="122.8" y="96">1</text>
<text x="130.3" y="90.9" transform="rotate(-90 130.3 90.9)">2</text>
<text x="143.1" y="96">1</text>
<text x="150.6" y="90.9" transform="rotate(-90 150.6 90.9)">2</text>
<text x="163.4" y="96">1</text>
<text x="170.9" y="90.9" transform="rotate(-90 170.9 90.9)">2</text>
<text x="183.8" y="96">1</text>
<text x="191.2" y="90.9" transform="rotate(-90 191.2 90.9)">2</text>
<text x="204.1" y="96">1</text>
<text x="211.5" y="90.9" transform="rotate(-90 211.5 90.9)">2</text>
<text x="224.4" y="96">1</text>
<text x="231.9" y="90.9" transform="rotate(-90 231.9 90.9)">2</text>
<text x="244.7" y="96">1</text>
<text x="252.2" y="90.9" transform="rotate(-90 252.2 90.9)">2</text>
<text x="69.3" y="98.5" transform="rotate(-90 69.3 98.5)">3</text>
<text x="89.6" y="98.5" transform="rotate(-90 89.6 98.5)">3</text>
<text x="109.9" y="98.5" transform="rotate(-90 109.9 98.5)">3</text>
<text x="130.3" y="98.5" transform="rotate(-90 130.3 98.5)">3</text>
<text x="150.6" y="98.5" transform="rotate(-90 150.6 98.5)">3</text>
<text x="170.9" y="98.5" transform="rotate(-90 170.9 98.5)">3</text>
<text x="191.2" y="98.5" transform="rotate(-90 191.2 98.5)">3</text>
<text x="211.5" y="98.5" transform="rotate(-90 211.5 98.5)">3</text>
<text x="231.9" y="98.5" transform="rotate(-90 231.9 98.5)">3</text>
<text x="252.2" y="98.5" transform="rotate(-90 252.2 98.5)">3</text>
<text x="22.8" y="109">1</text>
<text x="22.8" y="111.5">3</text>
<text x="31.7" y="109">2</text>
<text x="31.7" y="111.5">4</text>
<text x="22.8" y="114">5</text>
<text x="22.8" y="116.6">7</text>
<text x="22.8" y="119.1">9</text>
<text x="31.1" y="119.1">10</text>
<text x="31.7" y="114">6</text>
<text x="31.7" y="116.6">8</text>
<text x="22.2" y="121.7">11</text>
<text x="22.2" y="124.2">13</text>
<text x="31.1" y="121.7">12</text>
<text x="31.1" y="124.2">14</text>
<text x="94.5" y="120.4">1</text>
<text x="94.5" y="122.9">2</text>
<text x="94.5" y="125.5">3</text>
<text x="219.6" y="121.7">1</text>
<text x="219.6" y="124.2">3</text>
<text x="228.5" y="121.7">2</text>
<text x="228.5" y="124.2">4</text>
<text x="22.2" y="126.7">15</text>
<text x="22.2" y="129.3">17</text>
<text x="31.1" y="126.7">16</text>
<text x="31.1" y="129.3">18</text>
<text x="73.6" y="130.6">14</text>
<text x="73.6" y="128">15</text>
<text x="94.5" y="128">4</text>
<text x="94.5" y="130.6">5</text>
<text x="219.6" y="126.7">5</text>
<text x="228.5" y="126.7">6</text>
<text x="73.6" y="135.6">12</text>
<text x="73.6" y="133.1">13</text>
<text x="94.5" y="133.1">6</text>
<text x="94.5" y="135.6">7</text>
<text x="156.7" y="136.9">C</text>
<text x="156.8" y="134.4">A</text>
<text x="168.9" y="134.4">S1</text>
<text x="93.9" y="143.3">11 q9</text>
<text x="93.9" y="140.7">10</text>
<text x="93.9" y="143.3">11</text>
<text x="94.5" y="138.2">9</text>
<text x="156.7" y="139.4">B</text>
<text x="168.9" y="139.4">S2</text>
<text x="22.8" y="148.3">1</text>
<text x="31.7" y="148.3">2</text>
<text x="22.8" y="150.9">3</text>
<text x="22.8" y="153.4">5</text>
<text x="22.8" y="156">7</text>
<text x="31.7" y="150.9">4</text>
<text x="31.7" y="153.4">6</text>
<text x="31.7" y="156">8</text>
<text x="22.2" y="161">11</text>
<text x="22.8" y="158.5">9</text>
<text x="31.1" y="158.5">10</text>
<text x="31.1" y="161">12</text>
<text x="52.6" y="171.2">2</text>
<text x="52.6" y="173.7">3</text>
<text x="52.6" y="176.3">4</text>
<text x="52.6" y="178.8">5</text>
</g>
</svg>
